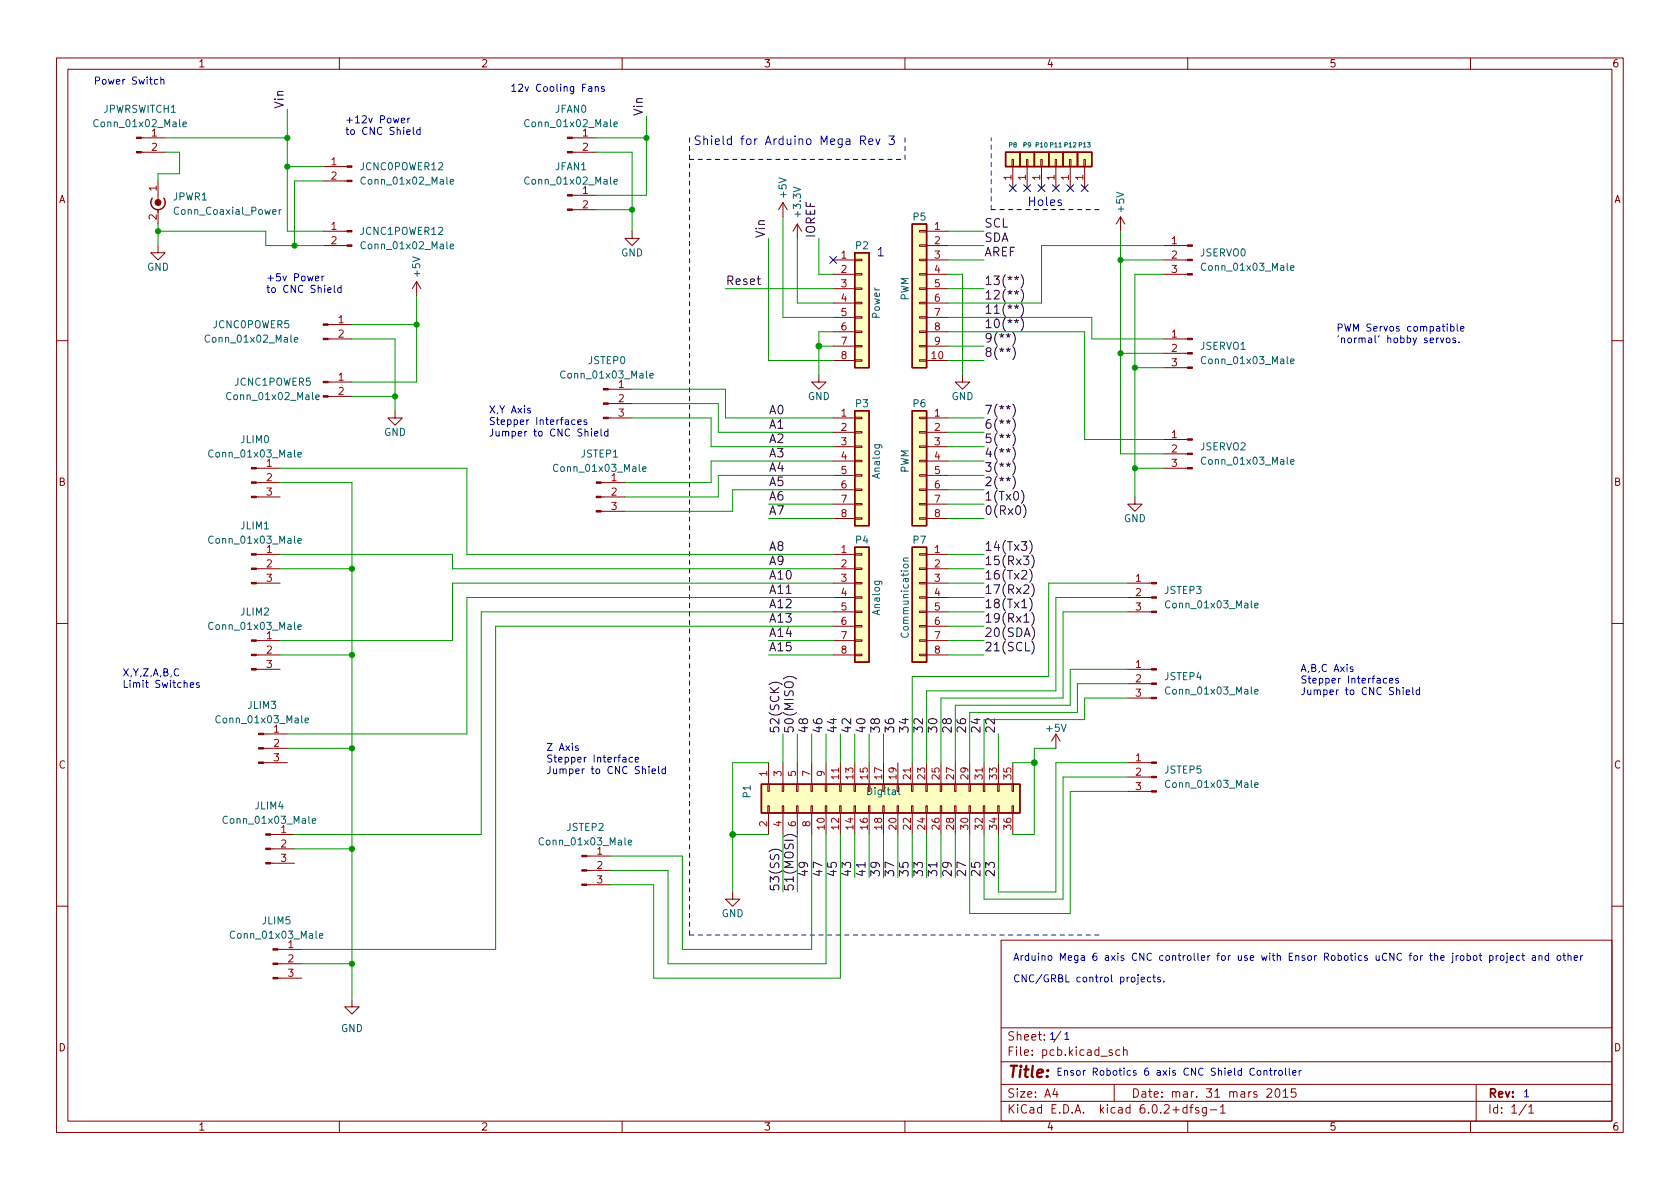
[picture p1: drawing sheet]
<svg xmlns="http://www.w3.org/2000/svg" width="297mm" height="210mm" viewBox="0 0 297 210" stroke-linecap="round" stroke-linejoin="round" font-family="sans-serif">
<g fill="none" stroke="#840000" stroke-width=".18">
<path d="M10 10.2h277v190.1h-277zM12 12.2h273v186.1h-273zM60 10.2v2M110 10.2v2M160 10.2v2M210 10.2v2M260 10.2v2M25 26.9h4.2M25 24.4h4.2M27.9 32v3.8M27.9 37.1v2.5M57.1 32h4.3"/>
<path d="M57.1 29.5h4.3M101.2 26.9h4.2M101.2 24.4h4.2M101.2 37.1h4.2M101.2 34.5h4.2M138.4 35.8v2.5M138.4 35.8l-.7 1.3M138.4 35.8l.8 1.3M141 39.6l-.8 1.3M141 39.6v2.6M141 39.6l.7 1.3M178.9 28.2h.3v1.3h-.3z"/>
<path d="M179.1 29.5v3.8M181.5 28.2h.2v1.3h-.2zM181.6 29.5v3.8M184 28.2h.3v1.3h-.3zM184.1 29.5v3.8M186.6 28.2h.2v1.3h-.2zM186.7 29.5v3.8M189.1 28.2h.3v1.3h-.3zM189.2 29.5v3.8M191.6 28.2h.3v1.3h-.3zM191.8 29.5v3.8M198.1 38.3l-.7 1.3"/>
<path d="M198.1 38.3v2.6M198.1 38.3l.8 1.3M27.9 43.4v1.3h1.3l-1.3 1.3-1.2-1.3h1.2M57.1 40.9h4.3M57.1 43.4h4.3M58 59.9h4.2M58 57.4h4.2M73.7 49.8l-.8 1.2M73.7 49.8v2.5M73.7 49.8l.7 1.2M111.8 40.9v1.3h1.2l-1.2 1.2-1.3-1.2h1.3M147.3 46h3.8"/>
<path d="M147.3 48.5h3.8M147.3 51h3.8M147.3 53.6h3.8M147.3 56.1h3.8M147.3 58.7h3.8M151.1 58.5h1.3v.3h-1.3zM151.1 56h1.3v.3h-1.3zM151.1 53.5h1.3v.2h-1.3zM151.1 50.9h1.3v.3h-1.3zM151.1 48.4h1.3v.2h-1.3zM151.1 45.8h1.3v.3h-1.3zM162.6 58.5h1.2v.3h-1.2z"/>
<path d="M162.6 56h1.2v.3h-1.2zM162.6 53.5h1.2v.2h-1.2zM162.6 50.9h1.2v.3h-1.2zM162.6 48.4h1.2v.2h-1.2zM162.6 45.8h1.2v.3h-1.2zM162.6 43.3h1.2v.3h-1.2zM162.6 40.8h1.2v.2h-1.2zM163.8 46h3.8M163.8 48.5h3.8M163.8 51h3.8M163.8 53.6h3.8M163.8 56.1h3.8"/>
<path d="M163.8 58.7h3.8M163.8 40.9h3.8M163.8 43.4h3.8M205.7 46h4.3M205.7 48.5h4.3M205.7 43.4h4.3M205.7 59.9h4.3M10 60.2h2M58 70.1h4.2M58 67.6h4.2M69.8 72.6v1.3h1.3l-1.3 1.3-1.2-1.3h1.2M107.5 73.9h4.3"/>
<path d="M107.5 71.4h4.3M107.5 68.8h4.3M144.8 66.3v1.3h1.2l-1.2 1.2-1.3-1.2h1.3M147.3 61.2h3.8M147.3 63.7h3.8M147.3 73.9h3.8M147.3 76.4h3.8M147.3 79h3.8M151.1 63.6h1.3v.3h-1.3zM151.1 61.1h1.3v.2h-1.3zM151.1 78.9h1.3v.2h-1.3zM151.1 76.3h1.3v.3h-1.3z"/>
<path d="M151.1 73.8h1.3v.2h-1.3zM162.6 78.9h1.2v.2h-1.2zM162.6 76.3h1.2v.3h-1.2zM162.6 73.8h1.2v.2h-1.2zM162.6 63.6h1.2v.3h-1.2zM162.6 61.1h1.2v.2h-1.2zM163.8 61.2h3.8M163.8 63.7h3.8M163.8 73.9h3.8M163.8 76.4h3.8M163.8 79h3.8M170.2 66.3v1.3h1.2l-1.2 1.2-1.3-1.2h1.3"/>
<path d="M205.7 77.7h4.3M205.7 65h4.3M205.7 62.5h4.3M285 60.2h2M45.3 98h4.2M45.3 82.8h4.2M45.3 87.9h4.2M45.3 85.3h4.2M106.3 90.4h4.2M106.3 87.9h4.2M106.3 85.3h4.2M147.3 98h3.8"/>
<path d="M147.3 81.5h3.8M147.3 84.1h3.8M147.3 86.6h3.8M147.3 89.1h3.8M147.3 91.7h3.8M151.1 97.9h1.3v.3h-1.3zM151.1 91.6h1.3v.2h-1.3zM151.1 89h1.3v.3h-1.3zM151.1 86.5h1.3v.2h-1.3zM151.1 83.9h1.3v.3h-1.3zM151.1 81.4h1.3v.3h-1.3zM162.6 97.9h1.2v.3h-1.2z"/>
<path d="M162.6 91.6h1.2v.2h-1.2zM162.6 89h1.2v.3h-1.2zM162.6 86.5h1.2v.2h-1.2zM162.6 83.9h1.2v.3h-1.2zM162.6 81.4h1.2v.3h-1.2zM163.8 98h3.8M163.8 81.5h3.8M163.8 84.1h3.8M163.8 86.6h3.8M163.8 89.1h3.8M163.8 91.7h3.8M200.7 87.9v1.2h1.2l-1.2 1.3-1.3-1.3h1.3"/>
<path d="M205.7 82.8h4.3M205.7 80.3h4.3M10 110.2h2M45.3 100.6h4.2M45.3 103.1h4.2M45.3 113.3h4.2M45.3 115.8h4.2M45.3 118.4h4.2M147.3 100.6h3.8M147.3 103.1h3.8M147.3 105.7h3.8M147.3 108.2h3.8"/>
<path d="M147.3 110.7h3.8M147.3 113.3h3.8M147.3 115.8h3.8M151.1 115.7h1.3v.2h-1.3zM151.1 113.2h1.3v.2h-1.3zM151.1 110.6h1.3v.3h-1.3zM151.1 108.1h1.3v.2h-1.3zM151.1 105.5h1.3v.3h-1.3zM151.1 103h1.3v.2h-1.3zM151.1 100.5h1.3v.2h-1.3zM162.6 115.7h1.2v.2h-1.2zM162.6 113.2h1.2v.2h-1.2z"/>
<path d="M162.6 110.6h1.2v.3h-1.2zM162.6 108.1h1.2v.2h-1.2zM162.6 105.5h1.2v.3h-1.2zM162.6 103h1.2v.2h-1.2zM162.6 100.5h1.2v.2h-1.2zM163.8 100.6h3.8M163.8 103.1h3.8M163.8 105.7h3.8M163.8 108.2h3.8M163.8 110.7h3.8M163.8 113.3h3.8M163.8 115.8h3.8"/>
<path d="M199.4 103.1h4.2M199.4 105.7h4.2M199.4 108.2h4.2M199.4 118.4h4.2M285 110.2h2M46.6 134.9h4.2M46.6 132.3h4.2M46.6 129.8h4.2M135.8 138.7h.2v1.2h-.2zM135.9 134.9v3.8M138.3 138.7h.3v1.2h-.3zM138.4 134.9v3.8"/>
<path d="M140.8 138.7h.3v1.2h-.3zM141 134.9v3.8M143.4 138.7h.2v1.2h-.2zM143.5 134.9v3.8M145.9 138.7h.3v1.2h-.3zM146 134.9v3.8M148.5 138.7h.2v1.2h-.2zM148.6 134.9v3.8M151 138.7h.3v1.2h-.3zM151.1 134.9v3.8M153.5 138.7h.3v1.2h-.3zM153.7 134.9v3.8"/>
<path d="M156.1 138.7h.2v1.2h-.2zM156.2 134.9v3.8M158.6 138.7h.3v1.2h-.3zM158.7 134.9v3.8M161.2 138.7h.2v1.2h-.2zM161.3 134.9v3.8M163.7 138.7h.3v1.2h-.3zM163.8 134.9v3.8M166.2 138.7h.3v1.2h-.3zM166.4 134.9v3.8M168.8 138.7h.2v1.2h-.2zM168.9 134.9v3.8"/>
<path d="M171.3 138.7h.3v1.2h-.3zM171.4 134.9v3.8M173.9 138.7h.2v1.2h-.2zM174 134.9v3.8M176.4 138.7h.3v1.2h-.3zM176.5 134.9v3.8M178.9 138.7h.3v1.2h-.3zM179.1 134.9v3.8M186.7 129.8v2.5M186.7 129.8l-.8 1.3M186.7 129.8l.8 1.3M199.4 123.4h4.2"/>
<path d="M199.4 120.9h4.2M199.4 139.9h4.2M199.4 137.4h4.2M199.4 134.9h4.2M47.9 152.6h4.2M47.9 150.1h4.2M47.9 147.6h4.2M103.7 156.5h4.2M103.7 153.9h4.2M103.7 151.4h4.2M129.5 157.7v1.3h1.3l-1.3 1.3-1.2-1.3h1.2M135.8 142.5h.2v1.3h-.2z"/>
<path d="M135.9 143.8v3.8M138.3 142.5h.3v1.3h-.3zM138.4 143.8v3.8M140.8 142.5h.3v1.3h-.3zM141 143.8v3.8M143.4 142.5h.2v1.3h-.2zM143.5 143.8v3.8M145.9 142.5h.3v1.3h-.3zM146 143.8v3.8M148.5 142.5h.2v1.3h-.2zM148.6 143.8v3.8M151 142.5h.3v1.3h-.3z"/>
<path d="M151.1 143.8v3.8M153.5 142.5h.3v1.3h-.3zM153.7 143.8v3.8M156.1 142.5h.2v1.3h-.2zM156.2 143.8v3.8M158.6 142.5h.3v1.3h-.3zM158.7 143.8v3.8M161.2 142.5h.2v1.3h-.2zM161.3 143.8v3.8M163.7 142.5h.3v1.3h-.3zM163.8 143.8v3.8M166.2 142.5h.3v1.3h-.3z"/>
<path d="M166.4 143.8v3.8M168.8 142.5h.2v1.3h-.2zM168.9 143.8v3.8M171.3 142.5h.3v1.3h-.3zM171.4 143.8v3.8M173.9 142.5h.2v1.3h-.2zM174 143.8v3.8M176.4 142.5h.3v1.3h-.3zM176.5 143.8v3.8M178.9 142.5h.3v1.3h-.3zM179.1 143.8v3.8M10 160.2h2"/>
<path d="M49.1 173h4.2M49.1 170.4h4.2M49.1 167.9h4.2M62.2 176.8v1.2h1.3l-1.3 1.3-1.2-1.3h1.2M177 166.3h108v32h-108zM285 160.2h2M60 198.3v2M110 198.3v2M160 198.3v2M177 194.8h108M177 191.8h108M177 187.8h108"/>
<path d="M177 181.8h108M186.5 192.5l-.4 1h1M186.9 193v1M187.6 182.4l-1.3 1.9M196.6 185.7l-.3-.1-.2 .2v.3l.5 .1v.4h-.5M197 191.8v3M198 185.7l-.4-.1-.3 .3v.4l.1 .3h.6M198.6 185.8l.3-.2 .3 .1 .1 .9M198.6 185.1v1.5M209.9 195.9l-.5-.1-.3 .3v.4l.2 .3h.6M209.9 195.3v1.5M210 198.3v2"/>
<path d="M210.4 195.8h.5M210.9 195.3l-.3 .2v1.3M211.9 195.9l-.3-.1-.2 .2v.3l.5 .1v.4h-.5M213.3 195.8v1.2l-.3 .3h-.4M213.3 195.9l-.4-.1-.3 .3v.4l.1 .3h.6M214 196.3h1.1M215.8 195.8l.4-.5v1.5M215.8 196.8h.8M224 192.7l.6-.2 .2 .2 .1 .3-1 1h1M225.6 192.6l.2-.1a.81 .81 0 0 1 .6 .7 .81 .81 0 0 1-.3 .8h-.2a.81 .81 0 0 1-.5-.6 .81 .81 0 0 1 .2-.8zM226.9 193l.4-.5v1.5M226.9 194h.8"/>
<path d="M229.1 192.5h-.7l-.1 .7 .2-.1 .5 .1 .1 .2v.5l-.2 .1-.6-.1M260 198.3v2M261 191.8v6.5M269.9 195.3l-1.3 1.9M270.3 195.8l.4-.5v1.5M270.3 196.8h.9"/>
</g>
<g fill="#ffffc2" stroke="#ffffc2" stroke-width=".18">
<path d="M185.4 26.9h2.6v2.6h-2.6z"/>
<path d="M151.1 44.7h2.6v20.3h-2.6z"/>
<path d="M161.3 96.8h2.5v20.3h-2.5z"/>
<path d="M151.1 96.8h2.6v20.3h-2.6z"/>
<path d="M161.3 72.6h2.5v20.4h-2.5z"/>
<path d="M151.1 72.6h2.6v20.4h-2.6z"/>
<path d="M190.5 26.9h2.5v2.6h-2.5z"/>
<path d="M188 26.9h2.5v2.6h-2.5z"/>
<path d="M161.3 39.6h2.5v25.4h-2.5z"/>
<path d="M182.9 26.9h2.5v2.6h-2.5z"/>
<path d="M180.3 26.9h2.6v2.6h-2.6z"/>
<path d="M177.8 26.9h2.5v2.6h-2.5z"/>
<path d="M134.6 138.7h45.7v5.1h-45.7z"/>
</g>
<g fill="none" stroke="#840000" stroke-width=".25">
<path d="M26.9 35a1.27 1.27 0 0 0 .2 1.7 1.27 1.27 0 0 0 1.7 0 1.27 1.27 0 0 0 .2-1.7M161.3 39.6h2.5v25.4h-2.5zM177.8 26.9h2.5v2.6h-2.5zM180.3 26.9h2.6v2.6h-2.6zM182.9 26.9h2.5v2.6h-2.5zM185.4 26.9h2.6v2.6h-2.6zM188 26.9h2.5v2.6h-2.5zM190.5 26.9h2.5v2.6h-2.5zM151.1 44.7h2.6v20.3h-2.6zM151.1 72.6h2.6v20.4h-2.6zM161.3 72.6h2.5v20.4h-2.5zM151.1 96.8h2.6v20.3h-2.6z"/>
<path d="M161.3 96.8h2.5v20.3h-2.5zM134.6 138.7h45.7v5.1h-45.7z"/>
</g>
<g fill="none" stroke="#006464" stroke-width=".18">
<path d="M32.4 22l.6-.1-.1-.3h-.4l-.1 .1v.7h.5M49.4 37.1v.8M49.7 37.1l-.3 .2M79.6 32.1l.6-.1-.1-.2-.3-.1-.2 .2 .1 .6h.4M108.6 22l.6-.1-.1-.3h-.4l-.1 .1v.7h.5M108.6 32.1l.6-.1-.1-.2-.4-.1-.1 .2v.6h.5M79.6 43.6l.6-.1-.1-.3h-.3l-.2 .1 .1 .6h.4M228.2 47.4l.6-.1-.1-.3h-.3l-.2 .1 .1 .7h.4M52 60.1l.6-.1v-.3h-.4l-.2 .1 .1 .7h.5M55.8 70.2l.7-.1-.1-.2-.4-.1-.2 .2 .1 .6h.5M114.9 66.4l.6-.1-.1-.2-.3-.1-.2 .2 .1 .6h.4M228.2 63.9l.6-.1-.1-.3h-.3l-.2 .2 .1 .6h.4"/>
<path d="M52.7 80.4l.6-.1-.1-.3h-.3l-.2 .2v.6h.5M52.7 95.6l.6-.1-.1-.2-.3-.1-.2 .2v.6h.5M113.6 82.9l.6-.1v-.2l-.4-.1-.2 .2 .1 .6h.5M159.7 99.2h.9M160.6 98.7h-.8l-.1 .3 .2 .2M228.2 81.7l.6-.1-.1-.3h-.3l-.2 .1 .1 .6h.4M52.7 110.9l.6-.1-.1-.3h-.3l-.2 .1v.7h.5M221.8 107.1l.7-.1-.1-.3h-.4l-.2 .1 .1 .6h.5M53.9 127.4l.6-.1v-.3h-.4l-.2 .2 .1 .6h.5M158.9 139.3v1l.2 .2M221.8 122.3l.7-.1-.1-.2-.4-.1-.2 .2 .1 .6h.5M221.8 138.8l.7-.1-.1-.2-.4-.1-.2 .2 .1 .6h.5"/>
<path d="M55.2 145.2l.6-.1v-.3h-.4l-.2 .1 .1 .6h.5M111.1 149l.6-.1-.1-.3h-.3l-.2 .1 .1 .7h.4M56.5 165.5l.6-.1-.1-.3h-.3l-.2 .2v.6h.5"/>
</g>
<g fill="#840000" stroke="#840000" stroke-width=".18">
<path d="M106.7 73.8h.8v.2h-.8z"/>
<path d="M106.7 71.2h.8v.3h-.8z"/>
<path d="M106.7 68.7h.8v.3h-.8z"/>
<path d="M210 82.7h.8v.2h-.8z"/>
<path d="M210 80.1h.8v.3h-.8z"/>
<path d="M210 77.6h.8v.2h-.8z"/>
<path d="M210 64.9h.8v.2h-.8z"/>
<path d="M210 62.4h.8v.2h-.8z"/>
<path d="M210 59.8h.8v.3h-.8z"/>
<path d="M210 48.4h.8v.2h-.8z"/>
<path d="M210 45.8h.8v.3h-.8z"/>
<path d="M210 43.3h.8v.3h-.8z"/>
<path d="M203.6 123.3h.9v.3h-.9z"/>
<path d="M203.6 120.8h.9v.2h-.9z"/>
<path d="M203.6 118.2h.9v.3h-.9z"/>
<path d="M203.6 139.8h.9v.3h-.9z"/>
<path d="M203.6 137.3h.9v.2h-.9z"/>
<path d="M203.6 134.7h.9v.3h-.9z"/>
<path d="M203.6 108.1h.9v.2h-.9z"/>
<path d="M203.6 105.5h.9v.3h-.9z"/>
<path d="M203.6 103h.9v.2h-.9z"/>
<path d="M57.1 59.8h.9v.3h-.9z"/>
<path d="M57.1 57.3h.9v.2h-.9z"/>
<path d="M61.4 43.3h.8v.3h-.8z"/>
<path d="M61.4 40.8h.8v.2h-.8z"/>
<path d="M61.4 31.9h.8v.2h-.8z"/>
<path d="M61.4 29.3h.8v.3h-.8z"/>
<path d="M100.3 26.8h.9v.2h-.9z"/>
<path d="M100.3 24.3h.9v.2h-.9z"/>
<path d="M100.3 37h.9v.2h-.9z"/>
<path d="M100.3 34.4h.9v.3h-.9z"/>
<path d="M105.4 90.3h.9v.2h-.9z"/>
<path d="M105.4 87.8h.9v.2h-.9z"/>
<path d="M105.4 85.2h.9v.3h-.9z"/>
<path d="M102.9 156.3h.8v.3h-.8z"/>
<path d="M102.9 153.8h.8v.2h-.8z"/>
<path d="M102.9 151.3h.8v.2h-.8z"/>
<path d="M44.4 87.8h.9v.2h-.9z"/>
<path d="M44.4 85.2h.9v.3h-.9z"/>
<path d="M44.4 82.7h.9v.2h-.9z"/>
<path d="M57.1 70h.9v.2h-.9z"/>
<path d="M57.1 67.4h.9v.3h-.9z"/>
<path d="M24.1 26.8h.9v.2h-.9z"/>
<path d="M24.1 24.3h.9v.2h-.9z"/>
<path d="M44.4 103h.9v.2h-.9z"/>
<path d="M44.4 100.5h.9v.2h-.9z"/>
<path d="M44.4 97.9h.9v.3h-.9z"/>
<path d="M44.4 118.2h.9v.3h-.9z"/>
<path d="M44.4 115.7h.9v.2h-.9z"/>
<path d="M44.4 113.2h.9v.2h-.9z"/>
<path d="M45.7 134.7h.9v.3h-.9z"/>
<path d="M45.7 132.2h.9v.3h-.9z"/>
<path d="M45.7 129.7h.9v.2h-.9z"/>
<path d="M47 152.5h.9v.3h-.9z"/>
<path d="M47 150h.9v.2h-.9z"/>
<path d="M47 147.4h.9v.3h-.9z"/>
<path d="M48.3 172.8h.8v.3h-.8z"/>
<path d="M48.3 170.3h.8v.3h-.8z"/>
<path d="M48.3 167.8h.8v.2h-.8z"/>
</g>
<circle cx="27.9" cy="35.8" r=".51" fill="#840000" stroke="#840000" stroke-width=".2"/>
<g fill="none" stroke="#0f0f0f" stroke-width=".18">
<path d="M179.1 58.7a1.75 1.75 0 0 1 0 2.4M179.4 56.6l.3 .2 .4-.2M179.4 54.1l.3 .1 .4-.1M179.4 49l.3 .2 .4-.2M179.4 51.6l.3 .1 .4-.1M180.5 56.2a1.75 1.75 0 0 1 0 2.3M180.5 53.7a1.75 1.75 0 0 1 0 2.3M180.5 48.6a1.75 1.75 0 0 1 0 2.3M180.5 51.1a1.75 1.75 0 0 1 0 2.3M179.1 61.3a1.75 1.75 0 0 1 0 2.3M179.1 76.5a1.75 1.75 0 0 1 0 2.3M179.1 74a1.75 1.75 0 0 1 0 2.3"/>
<path d="M179.1 79.1a1.75 1.75 0 0 1 0 2.3M179.1 71.4a1.75 1.75 0 0 1 0 2.4M179.1 81.6a1.75 1.75 0 0 1 0 2.3M179.1 84.1a1.75 1.75 0 0 1 0 2.4M180.6 86.7a1.75 1.75 0 0 1 0 2.3M181 89.2a1.75 1.75 0 0 1 0 2.3M182 95.6a1.75 1.75 0 0 1 0 2.3M182.4 98.1a1.75 1.75 0 0 1 0 2.3M182 100.7a1.75 1.75 0 0 1 0 2.3M182 105.7a1.75 1.75 0 0 1 0 2.4M182.4 108.3a1.75 1.75 0 0 1 0 2.3M182.4 103.2a1.75 1.75 0 0 1 0 2.3"/>
<path d="M182.4 113.4a1.75 1.75 0 0 1 0 2.3M182.5 110.8a1.75 1.75 0 0 1 0 2.3M136 121.1a1.75 1.75 0 0 1 2.3 0M138.5 120.1a1.75 1.75 0 0 1 2.3 0M136 150.6a1.75 1.75 0 0 1 2.3 0M138.5 148a1.75 1.75 0 0 1 2.3 0M152.9 152.5v.9M165.6 152.5v.9"/>
</g>
<g fill="none" stroke="#0000c2" stroke-width=".18">
<path d="M27.9 14.1l-.4-.1-.2 .3 .1 .5h.5M28.4 14.2l.2-.2 .3 .1 .1 .8M28.4 13.6v1.3M104.1 15.4h.5v.8M104.6 15.6l-.4 .1-.2 .2 .2 .3 .4-.1M105.2 15.4l.2-.1 .3 .1 .1 .8M105.2 15.3v.9M106.8 15.4l-.3-.1-.2 .2 .1 .2 .4 .1v.3h-.5M71 21.3l.6-.1-.1-.3h-.4l-.1 .2v.6h.5M72.1 20.9v.8M72.5 20.9l-.4 .2M73.1 22.5v1.1l.2 .2"/>
<path d="M74.3 23l-.4-.1-.2 .3 .1 .5h.5M74.3 22.5v1.3M152.2 24.8h.7l.1-.3v-.3l-.3-.2h-.5v1.6M152.5 24.8l.5 .8M153.6 25.1l.7-.2v-.3l-.5-.1-.2 .3 .1 .7h.6M154.9 24.5l.3 1.1 .4-1.1M157.2 24h.9l-.5 .6 .4 .2v.6l-.2 .2h-.4l-.2-.2M187.6 35.4l-.3-.1-.2 .3v.2l.5 .1v.4h-.5M55.8 49.3l.6-.2-.1-.2-.3-.1-.2 .2v.6h.5M56.9 48.8v.9M57.3 48.8l-.4 .3M59.1 50.4v1.1l.2 .2"/>
<path d="M60.3 50.9h-.4l-.2 .2 .1 .6h.5M60.3 50.4v1.3M254.4 59.8l-.4 .2M254.7 59.8l.3 .8 .3-.8M255.8 59.8h.3l.3 .2v.4l-.3 .2-.3-.1-.1-.1zM256.5 57.8l.4-.1 .2 .3-.1 .5h-.5M256.5 57.3v1.3M257.3 59.8h-.3l-.1 .1v.2l.4 .1v.3h-.4M257.6 57.3v1.1l.2 .2M258.2 58.1l.7-.1-.1-.2-.4-.1-.2 .2 .1 .6h.5M93.8 72.2h-.3l-.2 .2v.1l.5 .2v.3h-.5M101.7 74.3l-.4-.1-.2 .3 .1 .5h.5"/>
<path d="M102.2 74.7l.6-.2-.1-.2-.4-.1-.1 .2v.6h.5M103.7 74.3l-.3-.1-.2 .2 .1 .2 .4 .1v.3h-.5M104.6 75.8v.2M104.6 76.3v.8M105.1 76.7l.6-.1v-.3h-.4l-.2 .2 .1 .6h.5M106.3 75.8v1.1l.2 .2M107.5 76.3h-.4l-.2 .2 .1 .6h.5M107.5 75.8v1.3M257.9 60.5v.1M239.2 118l-.3-.1-.2 .2 .1 .2 .4 .1v.3h-.5M33.6 121.1l.6-.1v-.2l-.4-.1-.2 .2 .1 .6h.5M35.2 120.8l-.3-.1-.2 .2 .1 .2 .4 .1v.3h-.5"/>
<path d="M102.2 131.9h-.3l-.2 .2 .1 .1 .4 .2v.3h-.5M110.1 134h.5l.1 .8M110.7 134.2l-.4 .1-.2 .2 .2 .3 .4-.1M111.8 134l-.3-.1-.3 .3 .2 .5h.4M112.3 134.3l.6-.1v-.2l-.4-.1-.2 .2 .1 .6h.5M114.7 135.5v.2M114.7 136v.8M115.3 136.4l.6-.1-.1-.3h-.3l-.2 .1v.6h.5M116.4 135.5v1.1l.2 .2M117.6 136h-.3l-.3 .2 .2 .5h.4M117.6 135.5v1.3M245.2 120l-.4-.1-.2 .3 .1 .5h.5"/>
<path d="M245.7 120.4l.6-.2-.1-.2-.3-.1-.2 .2v.6h.5M247.2 120l-.3-.1-.1 .2v.2l.4 .1v.3h-.4M248.1 121.6v.1M248.1 122v.8M248.6 122.4l.6-.1v-.2l-.4-.1-.2 .2 .1 .6h.5M249.8 121.6v1.1l.2 .1M251 122.1l-.4-.1-.2 .2 .1 .6h.5M251 121.6v1.2M201.8 173.2l.6-.1-.1-.2-.4-.1-.1 .2v.6h.5M203.5 172.9l-.4-.1-.2 .2 .1 .6h.5M203.8 172.8h.5M204 172.4v1.1l.3 .1"/>
<path d="M205.2 172.9l-.4-.1-.1 .2v.2l.5 .1v.3h-.5M205.8 173.5v.1M259.4 169h.4l.2 .2-.1 .6h-.5M260.6 169h.3l.3 .2v.4l-.3 .2h-.3l-.1-.2zM261.5 169h.5M261.7 168.6v1l.3 .2M263.4 169h.4l.2 .2-.1 .6h-.5M263.4 169v1.3M264.5 169v.8M264.9 169l-.4 .2M265.4 169h.3l.2 .2v.4l-.2 .2h-.3l-.1-.2zM266.5 169v1.1l-.3 .2"/>
<path d="M266.5 168.6v.1M267 169.4l.6-.1v-.3h-.4l-.2 .2 .1 .6h.5M268.7 169h-.4l-.2 .2 .1 .6h.5M269.1 169h.5M269.3 168.6v1l.3 .2M270.9 169h.5l.1 .8M271.5 169.3h-.4l-.2 .2 .2 .3h.4M272.1 169.1l.2-.1h.3v.8M272.1 169v.8M273.8 169h-.4l-.2 .2 .1 .6h.5M273.8 168.6v1.2M275.4 169.1l.1-.1 .4 .1 .1 .5-.2 .2h-.3l-.1-.1z"/>
<path d="M276.3 169h.5M276.5 168.6v1l.3 .2M277.2 169.1l.2-.1h.3l.1 .8M277.2 168.6v1.2M278.3 169.4l.6-.1v-.3h-.4l-.2 .2 .1 .6h.5M279.5 169v.8M279.8 169l-.3 .2M222.4 189.4l.3-.1 .2 .2v.4l-.2 .2h-.3l-.1-.2zM223.5 189.4l.2-.1 .3 .1v.7M223.5 189.3v.8M224.4 189.3h.5M224.6 188.9v1.1l.3 .1"/>
<path d="M225.4 189.3v.8M225.7 189.3l-.3 .2M226.2 189.4l.3-.1 .2 .2v.4l-.2 .2h-.3l-.1-.2zM227.3 188.9v1.1l.2 .1M228 188.9v1.1l.1 .1M228.6 189.7l.6-.1-.1-.2-.4-.1-.1 .2v.6h.5M229.7 189.3v.8M230.1 189.3l-.4 .2"/>
</g>
<path d="M121.9 28.2h38.1M160 28.2v-4.5M175.3 37.1v-12.7M194.3 37.1h-19M121.9 165.3v-140.9M194.3 165.3h-72.4" fill="none" stroke="#0000c2" stroke-width=".18" stroke-dasharray=".8 .8"/>
<g fill="none" stroke="#009600" stroke-width=".18">
<path d="M50.8 19.3v21.6h6.3M27.9 39.6v3.8M29.2 26.9h2.5v3.8h-3.8v1.3M29.2 24.4h21.6M50.8 29.5h6.3M57.1 32h-5v11.4M105.4 26.9h6.4v14M105.4 24.4h8.9M105.4 37.1h6.4M114.3 20.6v13.9h-8.9M138.4 38.3v17.8h8.9M27.9 40.9h19.1v2.5h10.1"/>
<path d="M62.2 57.4h11.5M62.2 59.9h7.6v12.7M73.7 52.3v15.3h-11.5M128.3 51h19M135.9 42.2v21.5h11.4M141 42.2v11.4h6.3M144.8 42.2v6.3h2.5M147.3 58.7h-2.5v7.6M167.6 58.7h24.2v19h13.9M167.6 56.1h25.4v3.8h12.7M167.6 43.4h6.4M167.6 40.9h6.4"/>
<path d="M167.6 51h6.4M167.6 48.5h2.6v17.8M167.6 46h6.4M198.1 40.9v39.4h7.6M198.1 46h7.6M205.7 48.5h-5v39.4M205.7 43.4h-21.6v10.2h-16.5M62.2 70.1h7.6M111.8 73.9h13.9v5.1h21.6M111.8 68.8h16.5v5.1h19M111.8 71.4h15.2v5h20.3M144.8 61.2h2.5"/>
<path d="M167.6 79h6.4M167.6 73.9h6.4M167.6 76.4h6.4M167.6 63.7h6.4M167.6 61.2h6.4M198.1 62.5h7.6M200.7 65h5M49.5 82.8h33v15.2h64.8M49.5 85.3h12.7v91.5M49.5 98h30.5v2.6h67.3M135.9 89.1h11.4M135.9 91.7h11.4"/>
<path d="M147.3 86.6h-17.8v3.8h-19M147.3 84.1h-20.3v3.8h-16.5M147.3 81.5h-21.6v3.8h-15.2M167.6 86.6h6.4M167.6 84.1h6.4M167.6 89.1h6.4M167.6 81.5h6.4M167.6 98h6.4M167.6 91.7h6.4M200.7 82.8h5M49.5 100.6h12.7M49.5 115.8h12.7"/>
<path d="M135.9 115.8h11.4M135.9 113.3h11.4M147.3 105.7h-64.8v24.1h-31.7M147.3 110.7h-59.7v57.2h-34.3M147.3 108.2h-62.2v39.4h-33M147.3 103.1h-67.3v10.2h-30.5M167.6 100.6h6.4M167.6 115.8h6.4M167.6 113.3h6.4M167.6 103.1h6.4M167.6 105.7h6.4M167.6 108.2h6.4"/>
<path d="M167.6 110.7h6.4M199.4 118.4h-10.2v6.3h-20.3v10.2M199.4 105.7h-12.7v16.5h-22.9v12.7M199.4 103.1h-14v16.5h-24.1v15.3M199.4 108.2h-11.4v15.2h-21.6v11.5M50.8 132.3h11.4M135.9 134.9h-6.4v22.8M138.4 129.8v5.1M141 129.8v5.1M143.5 129.8v5.1M146 129.8v5.1M148.6 129.8v5.1"/>
<path d="M151.1 129.8v5.1M153.7 129.8v5.1M156.2 129.8v5.1M176.5 129.8v5.1M179.1 134.9h3.8M186.7 132.3h-3.8v15.3h-3.8M199.4 139.9h-10.2v21.6h-17.8v-13.9M199.4 134.9h-12.7v22.8h-10.2v-10.1M199.4 120.9h-8.9v5.1h-19.1v8.9M199.4 123.4h-7.6v3.8h-17.8v7.7M199.4 137.4h-11.4v21.6h-14v-11.4M52.1 150.1h10.1"/>
<path d="M129.5 147.6h6.4M138.4 147.6v10.1M141 147.6v10.1M143.5 147.6v20.3h-22.9v-16.5h-12.7M146 147.6v22.8h-27.9v-16.5h-10.2M148.6 147.6v25.4h-33v-16.5h-7.7M151.1 147.6v7.6M153.7 147.6v7.6M156.2 147.6v7.6M158.7 147.6v7.6M161.3 147.6v7.6M163.8 147.6v7.6"/>
<path d="M166.4 147.6v7.6M168.9 147.6v7.6M53.3 170.4h8.9"/>
</g>
<g fill="none" stroke="#000084" stroke-width=".18">
<path d="M178.5 32.7l1.2 1.2M179.7 32.7l-1.2 1.2M181 32.7l1.2 1.2M182.2 32.7l-1.2 1.2M183.5 32.7l1.3 1.2M184.8 32.7l-1.3 1.2M186.1 32.7l1.2 1.2M187.3 32.7l-1.2 1.2M188.6 32.7l1.2 1.2M189.8 32.7l-1.2 1.2M191.2 32.7l1.2 1.2M192.4 32.7l-1.2 1.2"/>
<path d="M146.7 45.4l1.2 1.2M147.9 45.4l-1.2 1.2"/>
</g>
<g fill="#009600" stroke="#009600" stroke-width=".18">
<circle cx="182.9" cy="134.9" r=".51"/>
<circle cx="200.7" cy="65" r=".46"/>
<circle cx="198.1" cy="62.5" r=".46"/>
<circle cx="200.7" cy="82.8" r=".46"/>
<circle cx="198.1" cy="46" r=".46"/>
<circle cx="144.8" cy="61.2" r=".51"/>
<circle cx="111.8" cy="37.1" r=".46"/>
<circle cx="129.5" cy="147.6" r=".51"/>
<circle cx="62.2" cy="100.6" r=".46"/>
<circle cx="62.2" cy="115.8" r=".46"/>
<circle cx="62.2" cy="132.3" r=".46"/>
<circle cx="62.2" cy="150.1" r=".46"/>
<circle cx="62.2" cy="170.4" r=".46"/>
<circle cx="50.8" cy="24.4" r=".46"/>
<circle cx="73.7" cy="57.4" r=".46"/>
<circle cx="52.1" cy="43.4" r=".46"/>
<circle cx="50.8" cy="29.5" r=".46"/>
<circle cx="27.9" cy="40.9" r=".46"/>
<circle cx="114.3" cy="24.4" r=".46"/>
<circle cx="69.8" cy="70.1" r=".46"/>
</g>
<text font-size="2.8" fill="#840000" x="178" y="190.6">Title:</text>
<g font-size="2.1" fill="#0f0f0f">
<text x="50.2" y="19.3" transform="rotate(-90 50.2 19.3)">Vin</text>
<text x="113.7" y="20.6" transform="rotate(-90 113.7 20.6)">Vin</text>
<text x="174" y="40.2">SCL</text>
<text x="135.2" y="42.2" transform="rotate(-90 135.2 42.2)">Vin</text>
<text x="144.1" y="42.2" transform="rotate(-90 144.1 42.2)">IOREF</text>
<text x="174" y="45.3">AREF</text>
<text x="174" y="42.8">SDA</text>
<text x="128.3" y="50.4">Reset</text>
<text x="174" y="50.4">13(**)</text>
<text x="174" y="52.9">12(**)</text>
<text x="174" y="58">10(**)</text>
<text x="174" y="55.5">11(**)</text>
<text x="174" y="63.1">8(**)</text>
<text x="174" y="60.6">9(**)</text>
<text x="135.9" y="73.3">A0</text>
<text x="135.9" y="75.8">A1</text>
<text x="174" y="75.8">6(**)</text>
<text x="174" y="73.3">7(**)</text>
<text x="135.9" y="78.3">A2</text>
<text x="135.9" y="83.4">A4</text>
<text x="135.9" y="80.9">A3</text>
<text x="174" y="78.3">5(**)</text>
<text x="174" y="83.4">3(**)</text>
<text x="174" y="80.9">4(**)</text>
<text x="135.9" y="88.5">A6</text>
<text x="135.9" y="86">A5</text>
<text x="174" y="86">2(**)</text>
<text x="174" y="88.5">1(Tx0)</text>
<text x="135.9" y="91">A7</text>
<text x="174" y="91">0(Rx0)</text>
<text x="135.9" y="99.9">A9</text>
<text x="135.9" y="97.4">A8</text>
<text x="174" y="99.9">15(Rx3)</text>
<text x="174" y="97.4">14(Tx3)</text>
<text x="135.9" y="102.5">A10</text>
<text x="135.9" y="105">A11</text>
<text x="135.9" y="107.6">A12</text>
<text x="174" y="102.5">16(Tx2)</text>
<text x="174" y="107.6">18(Tx1)</text>
<text x="174" y="105">17(Rx2)</text>
<text x="135.9" y="112.6">A14</text>
<text x="135.9" y="110.1">A13</text>
<text x="174" y="110.1">19(Rx1)</text>
<text x="174" y="112.6">20(SDA)</text>
<text x="135.9" y="115.2">A15</text>
<text x="174" y="115.2">21(SCL)</text>
<text x="137.8" y="129.8" transform="rotate(-90 137.8 129.8)">52(SCK)</text>
<text x="140.3" y="129.8" transform="rotate(-90 140.3 129.8)">50(MISO)</text>
<text x="142.9" y="129.8" transform="rotate(-90 142.9 129.8)">48</text>
<text x="145.4" y="129.8" transform="rotate(-90 145.4 129.8)">46</text>
<text x="147.9" y="129.8" transform="rotate(-90 147.9 129.8)">44</text>
<text x="150.5" y="129.8" transform="rotate(-90 150.5 129.8)">42</text>
<text x="153" y="129.8" transform="rotate(-90 153 129.8)">40</text>
<text x="155.6" y="129.8" transform="rotate(-90 155.6 129.8)">38</text>
<text x="158.1" y="129.8" transform="rotate(-90 158.1 129.8)">36</text>
<text x="160.6" y="129.8" transform="rotate(-90 160.6 129.8)">34</text>
<text x="163.2" y="129.8" transform="rotate(-90 163.2 129.8)">32</text>
<text x="165.7" y="129.8" transform="rotate(-90 165.7 129.8)">30</text>
<text x="168.3" y="129.8" transform="rotate(-90 168.3 129.8)">28</text>
<text x="170.8" y="129.8" transform="rotate(-90 170.8 129.8)">26</text>
<text x="173.3" y="129.8" transform="rotate(-90 173.3 129.8)">24</text>
<text x="175.9" y="129.8" transform="rotate(-90 175.9 129.8)">22</text>
<text x="142.9" y="155.2" transform="rotate(-90 142.9 155.2)">49</text>
<text x="145.4" y="155.2" transform="rotate(-90 145.4 155.2)">47</text>
<text x="147.9" y="155.2" transform="rotate(-90 147.9 155.2)">45</text>
<text x="150.5" y="155.2" transform="rotate(-90 150.5 155.2)">43</text>
<text x="153" y="155.2" transform="rotate(-90 153 155.2)">41</text>
<text x="155.6" y="155.2" transform="rotate(-90 155.6 155.2)">39</text>
<text x="158.1" y="155.2" transform="rotate(-90 158.1 155.2)">37</text>
<text x="160.6" y="155.2" transform="rotate(-90 160.6 155.2)">35</text>
<text x="163.2" y="155.2" transform="rotate(-90 163.2 155.2)">33</text>
<text x="165.7" y="155.2" transform="rotate(-90 165.7 155.2)">31</text>
<text x="168.3" y="155.2" transform="rotate(-90 168.3 155.2)">29</text>
<text x="170.8" y="155.2" transform="rotate(-90 170.8 155.2)">27</text>
<text x="173.3" y="155.2" transform="rotate(-90 173.3 155.2)">25</text>
<text x="175.9" y="155.2" transform="rotate(-90 175.9 155.2)">23</text>
<text x="137.8" y="157.7" transform="rotate(-90 137.8 157.7)">53(SS)</text>
<text x="140.3" y="157.7" transform="rotate(-90 140.3 157.7)">51(MOSI)</text>
</g>
<g font-size="2.1" fill="#0000c2">
<text x="122.6" y="25.6">Shield for Arduino Mega Rev 3</text>
<text x="181.6" y="36.4">Holes</text>
<text x="154.9" y="45.3">1</text>
</g>
<g font-size="2.1" fill="#840000">
<text x="178" y="184">Sheet: /</text>
<text x="178" y="186.7">File: pcb.kicad_sch</text>
<text x="178" y="196.9">KiCad E.D.A. kicad 6.0.2+dfsg-1</text>
<text x="178" y="194.1">Size: A4</text>
<text x="200" y="194.1">Date: mar. 31 mars 2015</text>
<text x="263" y="194.1">Rev:</text>
<text x="263" y="196.9">Id: 1/1</text>
</g>
<g font-size="1.8" fill="#840000">
<text x="35" y="11.9">1</text>
<text x="85" y="11.9">2</text>
<text x="135" y="11.9">3</text>
<text x="185" y="11.9">4</text>
<text x="235" y="11.9">5</text>
<text x="285" y="11.9">6</text>
<text x="10.3" y="35.9">A</text>
<text x="285.3" y="35.9">A</text>
<text x="10.3" y="85.9">B</text>
<text x="285.3" y="85.9">B</text>
<text x="10.3" y="135.9">C</text>
<text x="285.3" y="135.9">C</text>
<text x="10.3" y="185.9">D</text>
<text x="285.3" y="185.9">D</text>
<text x="35" y="199.9">1</text>
<text x="85" y="199.9">2</text>
<text x="135" y="199.9">3</text>
<text x="185" y="199.9">4</text>
<text x="235" y="199.9">5</text>
<text x="285" y="199.9">6</text>
</g>
<g font-size="1.8" fill="#0000c2">
<text x="16.5" y="14.9">Power Switch</text>
<text x="90.2" y="16.2">12v Cooling Fans</text>
<text x="61" y="21.8">+12v Power</text>
<text x="61" y="23.8">to CNC Shield</text>
<text x="47" y="49.7">+5v Power</text>
<text x="47" y="51.8">to CNC Shield</text>
<text x="236.2" y="58.6">PWM Servos compatible</text>
<text x="236.2" y="60.7">'normal' hobby servos.</text>
<text x="86.4" y="73.1">X,Y Axis</text>
<text x="86.4" y="75.1">Stepper Interfaces</text>
<text x="86.4" y="77.2">Jumper to CNC Shield</text>
<text x="21.6" y="119.6">X,Y,Z,A,B,C</text>
<text x="229.9" y="118.8">A,B,C Axis</text>
<text x="21.6" y="121.6">Limit Switches</text>
<text x="229.9" y="120.9">Stepper Interfaces</text>
<text x="229.9" y="122.9">Jumper to CNC Shield</text>
<text x="96.5" y="132.8">Z Axis</text>
<text x="96.5" y="134.8">Stepper Interface</text>
<text x="96.5" y="136.9">Jumper to CNC Shield</text>
<text x="179.1" y="173.7">CNC/GRBL control projects.</text>
<text x="179.1" y="169.9">Arduino Mega 6 axis CNC controller for use with Ensor Robotics uCNC for the jrobot project and other</text>
<text x="185.4" y="183.9">1</text>
<text x="188" y="183.9">1</text>
<text x="186.7" y="190.2">Ensor Robotics 6 axis CNC Shield Controller</text>
<text x="269.2" y="194">1</text>
</g>
<g font-size="1.8" fill="#006464">
<text x="17.1" y="22.5">Conn_01x02_Male</text>
<text x="18.2" y="19.9">JPWRSWITCH1</text>
<text x="93.3" y="22.5">Conn_01x02_Male</text>
<text x="98.2" y="19.9">JFAN0</text>
<text x="30.6" y="35.4">JPWR1</text>
<text x="63.8" y="30.1">JCNC0POWER12</text>
<text x="64.3" y="32.6">Conn_01x02_Male</text>
<text x="93.3" y="32.6">Conn_01x02_Male</text>
<text x="98.2" y="30.1">JFAN1</text>
<text x="139.1" y="34.9" transform="rotate(-90 139.1 34.9)">+5V</text>
<text x="31.2" y="38">Conn_Coaxial_Power</text>
<text x="63.8" y="41.5">JCNC1POWER12</text>
<text x="141.6" y="38.1" transform="rotate(-90 141.6 38.1)">+3.3V</text>
<text x="161.5" y="39">P5</text>
<text x="198.8" y="37.4" transform="rotate(-90 198.8 37.4)">+5V</text>
<text x="26" y="47.9">GND</text>
<text x="64.3" y="44.1">Conn_01x02_Male</text>
<text x="109.8" y="45.3">GND</text>
<text x="151.3" y="44.1">P2</text>
<text x="212.2" y="45.3">JSERVO0</text>
<text x="212.9" y="47.9">Conn_01x03_Male</text>
<text x="74.3" y="48.8" transform="rotate(-90 74.3 48.8)">+5V</text>
<text x="160.7" y="53.2" transform="rotate(-90 160.7 53.2)">PWM</text>
<text x="37.7" y="58">JCNC0POWER5</text>
<text x="155.6" y="56.2" transform="rotate(-90 155.6 56.2)">Power</text>
<text x="36.8" y="60.6">Conn_01x02_Male</text>
<text x="104" y="64.4">JSTEP0</text>
<text x="212.2" y="61.8">JSERVO1</text>
<text x="212.9" y="64.4">Conn_01x03_Male</text>
<text x="40.6" y="70.7">Conn_01x02_Male</text>
<text x="41.5" y="68.2">JCNC1POWER5</text>
<text x="99.6" y="66.9">Conn_01x03_Male</text>
<text x="142.8" y="70.7">GND</text>
<text x="168.2" y="70.7">GND</text>
<text x="67.9" y="77.1">GND</text>
<text x="151.3" y="72">P3</text>
<text x="161.5" y="72">P6</text>
<text x="37.4" y="80.9">Conn_01x03_Male</text>
<text x="42.6" y="78.4">JLIM0</text>
<text x="98.4" y="83.4">Conn_01x03_Male</text>
<text x="102.8" y="80.9">JSTEP1</text>
<text x="160.7" y="83.7" transform="rotate(-90 160.7 83.7)">PWM</text>
<text x="212.2" y="79.6">JSERVO2</text>
<text x="212.9" y="82.2">Conn_01x03_Male</text>
<text x="155.6" y="84.5" transform="rotate(-90 155.6 84.5)">Analog</text>
<text x="42.6" y="93.6">JLIM1</text>
<text x="198.7" y="92.3">GND</text>
<text x="37.4" y="96.1">Conn_01x03_Male</text>
<text x="151.3" y="96.1">P4</text>
<text x="161.5" y="96.1">P7</text>
<text x="205.9" y="105">JSTEP3</text>
<text x="206.6" y="107.6">Conn_01x03_Male</text>
<text x="37.4" y="111.4">Conn_01x03_Male</text>
<text x="42.6" y="108.8">JLIM2</text>
<text x="155.6" y="108.7" transform="rotate(-90 155.6 108.7)">Analog</text>
<text x="160.7" y="112.3" transform="rotate(-90 160.7 112.3)">Communication</text>
<text x="43.8" y="125.3">JLIM3</text>
<text x="205.9" y="120.3">JSTEP4</text>
<text x="206.6" y="122.8">Conn_01x03_Male</text>
<text x="38.7" y="127.9">Conn_01x03_Male</text>
<text x="185.1" y="129.4">+5V</text>
<text x="205.9" y="136.8">JSTEP5</text>
<text x="45.1" y="143.1">JLIM4</text>
<text x="132.7" y="141" transform="rotate(-90 132.7 141)">P1</text>
<text x="153.5" y="140.6">Digital</text>
<text x="206.6" y="139.3">Conn_01x03_Male</text>
<text x="40" y="145.7">Conn_01x03_Male</text>
<text x="95.8" y="149.5">Conn_01x03_Male</text>
<text x="100.2" y="146.9">JSTEP2</text>
<text x="41.2" y="166">Conn_01x03_Male</text>
<text x="46.4" y="163.4">JLIM5</text>
<text x="127.6" y="162.2">GND</text>
<text x="60.3" y="182.5">GND</text>
</g>
<g font-size="1.8" fill="#a90000">
<text x="26.8" y="24.1">1</text>
<text x="26.8" y="26.7">2</text>
<text x="58.6" y="29.2">1</text>
<text x="103" y="24.1">1</text>
<text x="103" y="26.7">2</text>
<text x="27.7" y="33.8" transform="rotate(-90 27.7 33.8)">1</text>
<text x="58.6" y="31.7">2</text>
<text x="103" y="34.3">1</text>
<text x="178.8" y="31.9" transform="rotate(-90 178.8 31.9)">1</text>
<text x="181.4" y="31.9" transform="rotate(-90 181.4 31.9)">1</text>
<text x="183.9" y="31.9" transform="rotate(-90 183.9 31.9)">1</text>
<text x="186.4" y="31.9" transform="rotate(-90 186.4 31.9)">1</text>
<text x="189" y="31.9" transform="rotate(-90 189 31.9)">1</text>
<text x="191.5" y="31.9" transform="rotate(-90 191.5 31.9)">1</text>
<text x="27.7" y="38.8" transform="rotate(-90 27.7 38.8)">2</text>
<text x="58.6" y="40.6">1</text>
<text x="103" y="36.8">2</text>
<text x="165.2" y="40.6">1</text>
<text x="58.6" y="43.2">2</text>
<text x="148.7" y="45.7">1</text>
<text x="165.2" y="43.2">2</text>
<text x="165.2" y="45.7">3</text>
<text x="207.2" y="43.2">1</text>
<text x="207.2" y="45.7">2</text>
<text x="148.7" y="48.3">2</text>
<text x="148.7" y="50.8">3</text>
<text x="148.7" y="53.3">4</text>
<text x="165.2" y="48.3">4</text>
<text x="165.2" y="50.8">5</text>
<text x="165.2" y="53.3">6</text>
<text x="207.2" y="48.3">3</text>
<text x="59.8" y="57.1">1</text>
<text x="59.8" y="59.7">2</text>
<text x="148.7" y="55.9">5</text>
<text x="148.7" y="58.4">6</text>
<text x="165.2" y="55.9">7</text>
<text x="165.2" y="58.4">8</text>
<text x="207.2" y="59.7">1</text>
<text x="148.7" y="61">7</text>
<text x="148.7" y="63.5">8</text>
<text x="164.8" y="63.5">10</text>
<text x="165.2" y="61">9</text>
<text x="207.2" y="62.2">2</text>
<text x="207.2" y="64.8">3</text>
<text x="59.8" y="67.3">1</text>
<text x="59.8" y="69.8">2</text>
<text x="109.4" y="68.6">1</text>
<text x="109.4" y="71.1">2</text>
<text x="109.4" y="73.7">3</text>
<text x="148.7" y="73.7">1</text>
<text x="148.7" y="76.2">2</text>
<text x="165.2" y="73.7">1</text>
<text x="165.2" y="76.2">2</text>
<text x="207.2" y="77.5">1</text>
<text x="47.1" y="82.5">1</text>
<text x="148.7" y="78.7">3</text>
<text x="148.7" y="81.3">4</text>
<text x="148.7" y="83.8">5</text>
<text x="165.2" y="78.7">3</text>
<text x="165.2" y="81.3">4</text>
<text x="165.2" y="83.8">5</text>
<text x="207.2" y="80">2</text>
<text x="207.2" y="82.5">3</text>
<text x="47.1" y="85.1">2</text>
<text x="47.1" y="87.6">3</text>
<text x="108.1" y="85.1">1</text>
<text x="108.1" y="87.6">2</text>
<text x="148.7" y="86.4">6</text>
<text x="148.7" y="88.9">7</text>
<text x="165.2" y="86.4">6</text>
<text x="165.2" y="88.9">7</text>
<text x="108.1" y="90.2">3</text>
<text x="148.7" y="91.4">8</text>
<text x="165.2" y="91.4">8</text>
<text x="47.1" y="97.8">1</text>
<text x="47.1" y="100.3">2</text>
<text x="148.7" y="97.8">1</text>
<text x="148.7" y="100.3">2</text>
<text x="165.2" y="97.8">1</text>
<text x="165.2" y="100.3">2</text>
<text x="47.1" y="102.9">3</text>
<text x="148.7" y="102.9">3</text>
<text x="148.7" y="105.4">4</text>
<text x="148.7" y="107.9">5</text>
<text x="165.2" y="102.9">3</text>
<text x="165.2" y="105.4">4</text>
<text x="165.2" y="107.9">5</text>
<text x="200.8" y="102.9">1</text>
<text x="200.8" y="105.4">2</text>
<text x="200.8" y="107.9">3</text>
<text x="47.1" y="113">1</text>
<text x="148.7" y="110.5">6</text>
<text x="148.7" y="113">7</text>
<text x="165.2" y="110.5">6</text>
<text x="165.2" y="113">7</text>
<text x="47.1" y="115.6">2</text>
<text x="47.1" y="118.1">3</text>
<text x="148.7" y="115.6">8</text>
<text x="165.2" y="115.6">8</text>
<text x="200.8" y="118.1">1</text>
<text x="200.8" y="120.6">2</text>
<text x="200.8" y="123.2">3</text>
<text x="48.4" y="129.5">1</text>
<text x="48.4" y="132.1">2</text>
<text x="48.4" y="134.6">3</text>
<text x="135.6" y="137.3" transform="rotate(-90 135.6 137.3)">1</text>
<text x="138.2" y="137.3" transform="rotate(-90 138.2 137.3)">3</text>
<text x="140.7" y="137.3" transform="rotate(-90 140.7 137.3)">5</text>
<text x="143.3" y="137.3" transform="rotate(-90 143.3 137.3)">7</text>
<text x="145.8" y="137.3" transform="rotate(-90 145.8 137.3)">9</text>
<text x="148.3" y="137.8" transform="rotate(-90 148.3 137.8)">11</text>
<text x="150.9" y="137.8" transform="rotate(-90 150.9 137.8)">13</text>
<text x="153.4" y="137.8" transform="rotate(-90 153.4 137.8)">15</text>
<text x="156" y="137.8" transform="rotate(-90 156 137.8)">17</text>
<text x="158.5" y="137.8" transform="rotate(-90 158.5 137.8)">19</text>
<text x="161" y="137.8" transform="rotate(-90 161 137.8)">21</text>
<text x="163.6" y="137.8" transform="rotate(-90 163.6 137.8)">23</text>
<text x="166.1" y="137.8" transform="rotate(-90 166.1 137.8)">25</text>
<text x="168.7" y="137.8" transform="rotate(-90 168.7 137.8)">27</text>
<text x="171.2" y="137.8" transform="rotate(-90 171.2 137.8)">29</text>
<text x="173.7" y="137.8" transform="rotate(-90 173.7 137.8)">31</text>
<text x="176.3" y="137.8" transform="rotate(-90 176.3 137.8)">33</text>
<text x="178.8" y="137.8" transform="rotate(-90 178.8 137.8)">35</text>
<text x="200.8" y="134.6">1</text>
<text x="200.8" y="137.2">2</text>
<text x="200.8" y="139.7">3</text>
<text x="49.7" y="147.3">1</text>
<text x="49.7" y="149.9">2</text>
<text x="135.6" y="146.2" transform="rotate(-90 135.6 146.2)">2</text>
<text x="138.2" y="146.2" transform="rotate(-90 138.2 146.2)">4</text>
<text x="140.7" y="146.2" transform="rotate(-90 140.7 146.2)">6</text>
<text x="143.3" y="146.2" transform="rotate(-90 143.3 146.2)">8</text>
<text x="145.8" y="146.6" transform="rotate(-90 145.8 146.6)">10</text>
<text x="148.3" y="146.6" transform="rotate(-90 148.3 146.6)">12</text>
<text x="150.9" y="146.6" transform="rotate(-90 150.9 146.6)">14</text>
<text x="153.4" y="146.6" transform="rotate(-90 153.4 146.6)">16</text>
<text x="156" y="146.6" transform="rotate(-90 156 146.6)">18</text>
<text x="158.5" y="146.6" transform="rotate(-90 158.5 146.6)">20</text>
<text x="161" y="146.6" transform="rotate(-90 161 146.6)">22</text>
<text x="163.6" y="146.6" transform="rotate(-90 163.6 146.6)">24</text>
<text x="166.1" y="146.6" transform="rotate(-90 166.1 146.6)">26</text>
<text x="168.7" y="146.6" transform="rotate(-90 168.7 146.6)">28</text>
<text x="171.2" y="146.6" transform="rotate(-90 171.2 146.6)">30</text>
<text x="173.7" y="146.6" transform="rotate(-90 173.7 146.6)">32</text>
<text x="176.3" y="146.6" transform="rotate(-90 176.3 146.6)">34</text>
<text x="178.8" y="146.6" transform="rotate(-90 178.8 146.6)">36</text>
<text x="49.7" y="152.4">3</text>
<text x="105.6" y="151.1">1</text>
<text x="105.6" y="153.7">2</text>
<text x="105.6" y="156.2">3</text>
<text x="50.9" y="167.6">1</text>
<text x="50.9" y="170.2">2</text>
<text x="50.9" y="172.7">3</text>
</g>
<g font-size="1.1" fill="#006464">
<text x="178.4" y="26">P8</text>
<text x="180.9" y="26">P9</text>
<text x="183.2" y="26">P10 P11 P12 P13</text>
</g>
</svg>
